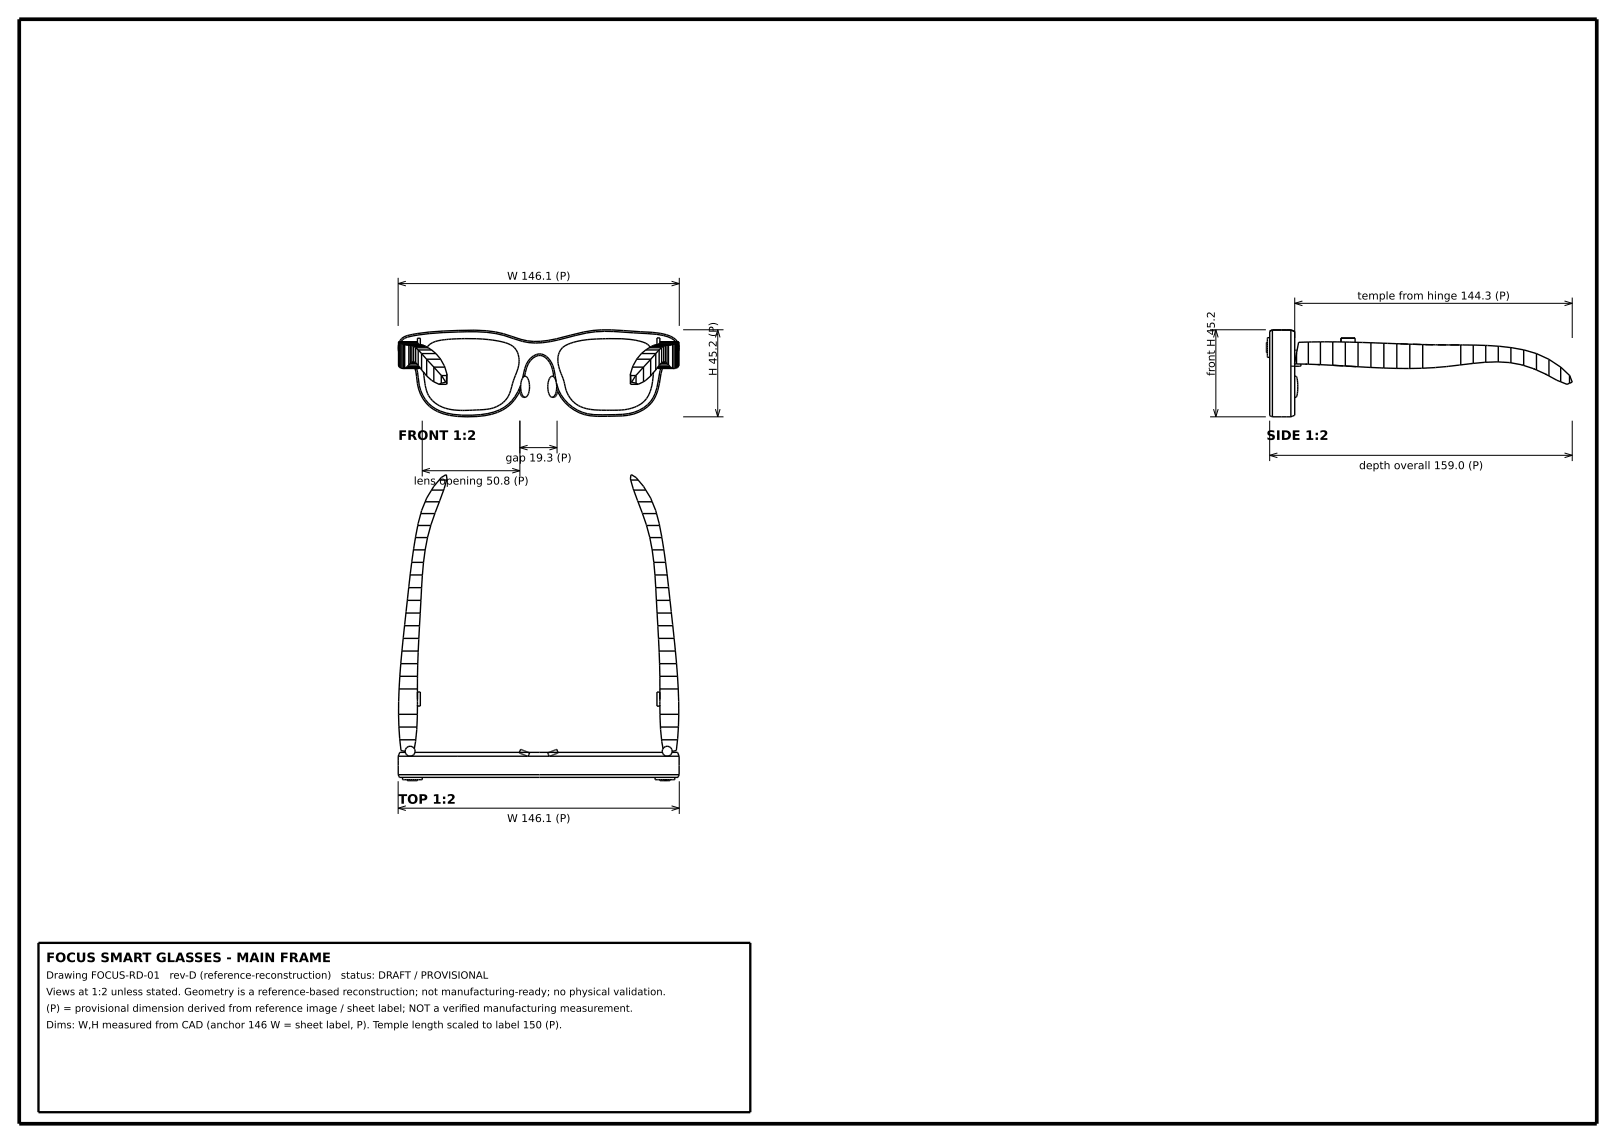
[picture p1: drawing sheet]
<svg xmlns="http://www.w3.org/2000/svg" width="420mm" height="297mm" viewBox="0 0 420 297" stroke-linecap="round" stroke-linejoin="round" font-family="sans-serif">
<path d="M5 5h410v287h-410z" fill="none" stroke="#000" stroke-width=".96" stroke-linecap="butt"/>
<path d="M10 245h185v44h-185z" fill="none" stroke="#000" stroke-width=".6" stroke-linecap="butt"/>
<g fill="none" stroke="#000" stroke-width=".36">
<path d="M103.6 89.6v1.7M103.6 88.8v6.3M103.6 88.8h.1M103.6 88.8h4.9M103.6 88.8v.1M103.6 88.9v6.2M103.6 95.1h.1M103.6 88.9h.1M103.6 95.1l.1 .2M103.6 88.9h4.9M103.6 88.9l.1 .1M103.7 89v6.3"/>
<path d="M103.7 95.3h.1M103.7 89h.1M103.7 95.3l.2 .2M103.8 89h4.7M103.8 89l.1 .1M103.8 88.8l.1-.2a2.73 2.73 0 0 1 1.9-1.4 80.8 80.8 0 0 1 22.9-1l2.1 .5a26.2 26.2 0 0 0 7.9 2 30.8 30.8 0 0 0 9.6-1.6 33 33 0 0 1 13.8-1.2l4.3 .3a17.7 17.7 0 0 1 8.6 1.6l1.1 1M103.9 89.1v6.4M103.9 89.1h.1M103.9 95.5l.3 .1M104 89.1h4.5M104 89.1l.2 .1M104.2 95.6h.1"/>
<path d="M104.2 89.2v6.4M104.2 89.2l.3 .1M104.2 95.6l.3 .1M104.2 88.8a3.5 3.5 0 0 1 3.2-1.5 85.1 85.1 0 0 1 21.5-.6l2.1 .5a20.9 20.9 0 0 0 10 1.9l4.2-.8a38.8 38.8 0 0 1 14.3-2.2l5.1 .4a29.7 29.7 0 0 1 9 1l.9 .4 1.1 .9M104.5 95.7h.1M104.5 89.3v6.4M104.5 89.3h.1M104.5 95.7l.3 .1M104.6 89.3h4.1M104.6 89.3l.2 .1M104.8 95.7v.1M104.8 89.4v6.3"/>
<path d="M104.8 89.4l.1 .1M104.9 89.5h4M104.9 89.5h.3M105.1 95.7h-.3M105.1 95.7h3.9M105.2 95.7h-.1M105.2 89.5v6.2M105.2 89.5h.1M105.3 89.5h3.8M105.3 89.5l.3 .1M105.5 95.5l-.3 .2M105.5 95.5h3.7"/>
<path d="M105.5 95.5h.1M105.6 89.6h3.8M105.6 89.6h.7M105.9 95.2l-.4 .3M105.9 95.2h3M106.2 94.9l-.3 .3M106.2 94.9h2.4M106.3 94.8l-.1 .1M106.3 89.6v5.2M106.3 89.6l3.5 .1M106.3 89.6l.3 .1M106.6 94.5l-.3 .3"/>
<path d="M106.6 94.5h1.6M106.6 94.4v.1M106.6 89.7v4.7M106.6 89.7l.4 .1M107 94.1l-.4 .3M107 94.1h.8M107 94.1h.1M107 89.8v4.3M107 89.8h.1M107.1 89.8h3.1M107.1 89.8l.4 .2M107.5 94l-.5 .1"/>
<path d="M107.5 90v4M107.5 90h.1M107.5 94l.5 .3M107.6 90h3M107.6 90l.4 .3M107.9 95.8l.2 .8a16.1 16.1 0 0 0 1.8 7 9.7 9.7 0 0 0 7 4.3 26.4 26.4 0 0 0 12.4-.7 10.5 10.5 0 0 0 6-6.1M108 90.3v4M108 90.3l.1 .1M108 94.3l.7 .7M108.1 90.4h3.2M108.1 90.4l.6 .5M108.3 95.8l.2 .9a13.7 13.7 0 0 0 2 7.1 9.9 9.9 0 0 0 7.3 3.9 23.9 23.9 0 0 0 12-1.2 10.5 10.5 0 0 0 5.5-6.4"/>
<path d="M108.4 88.8h.1M108.5 88.8v.1M108.5 89h.1M108.5 88.9v.1M108.5 89v.1M108.5 88.9h.1M108.5 89v-1.1h.7v1.7M108.5 89.1l.2 .2M108.7 90.9v4.1M108.7 90.9h.1M108.7 95l.9 1.1M108.7 90.9h3.5"/>
<path d="M108.7 90.9l.9 1M108.7 89.3l.2 .2M108.9 89.5h.2M109 95.7l-4.2 .1M109 95.7h.1M109.1 89.5l.1 .1M109.2 95.6l-.2 .1M109.2 89.6h.2M109.4 89.6h.1M109.4 89.6l.4 .1M109.6 91.9h.1M109.6 91.9h3.7"/>
<path d="M109.6 91.9v4.2M109.6 96.1l1.3 1.6M109.6 91.9l1.3 1.4M109.8 89.7l.4 .1M110.2 89.8l.4 .2M110.6 90l.7 .4M110.9 93.3h3.6M110.9 93.3v.1M110.9 93.4v4.3M110.9 97.7l1.9 1.5M110.9 93.4l1.9 2M111 90.2a7 7 0 0 1 5.5-2 51.6 51.6 0 0 1 13.2 .4 5.4 5.4 0 0 1 5 3.5 7.6 7.6 0 0 1-.7 5.5l-.6 1.3a11.2 11.2 0 0 1-2.6 5.6 10 10 0 0 1-7 2l-1 .1a15.6 15.6 0 0 1-9-1.4 7.4 7.4 0 0 1-3.5-6.2l-.2-2.3"/>
<path d="M111.3 90.4l.9 .5M112.2 90.9l1.1 1M112.8 95.4h.1M112.8 95.4v3.8M112.8 99.2l1.3 .7M112.8 95.4h2.8M112.8 95.4l1.9 2.1M113.3 91.9l1.2 1.4M114.5 93.3l1.1 2.1M114.7 99.6l-.6 .3M114.7 97.5v2.1M114.7 97.5l.1 .1"/>
<path d="M114.8 97.6h1.3M114.8 97.6l1 1.7M115.6 95.4l.6 1.8M115.8 99.3l-1.1 .3M115.8 99.3h.2M116 99.3l.2 .4M116.1 97.6l-.1 1.7M116.2 99.7l-2.1 .2M116.2 97.2v2.5M116.2 97.2l-.1 .4M135.9 98.2a7.4 7.4 0 0 1 2.7-5.7 3.1 3.1 0 0 1 4.6 1.5 12.9 12.9 0 0 1 1.3 5.1M136.1 97.7h.4"/>
<path d="M136.5 97.7a3 3 0 0 0-1.2 3.4M136.5 97.7a3 3 0 0 1 1.1 3.4l-.2 1.1a1.24 1.24 0 0 1-.9 1.1M143.5 97.7l.4 .1-.1-.9a5.1 5.1 0 0 0-3.2-4.5 4 4 0 0 0-3.7 3.1l-.6 2.3M143.5 97.7a3 3 0 0 0-1.1 3.4l.2 1.1a1.24 1.24 0 0 0 .9 1.1M143.5 97.7a3 3 0 0 1 1.2 3.4l-.3 1.1a1.24 1.24 0 0 1-.9 1.1M163.8 99.7l2.1 .2M163.8 97.2v2.5M163.8 97.2l.1 .4M163.9 97.6h1.3M163.9 97.6l.1 1.7M164 99.3h.2M164 99.3l-.2 .4"/>
<path d="M164.2 99.3l1.1 .3M164.4 95.4h2.8M164.4 95.4l-.6 1.8M165.2 97.6l-1 1.7M165.3 99.6l.6 .3M165.3 97.5v2.1M165.3 97.5l-.1 .1M165.5 93.3h3.6M165.5 93.3l-1.1 2.1M166.7 91.9h3.7M166.7 91.9l-1.2 1.4M167.2 95.4l-1.9 2.1"/>
<path d="M167.2 95.4h.1M167.2 95.4v3.8M167.2 99.2l-1.3 .7M167.8 90.9h3.5M167.8 90.9l-1.1 1M168.7 90.4h3.2M168.7 90.4l-.9 .5M169 90.2a6.2 6.2 0 0 0-4.2-1.9 49.7 49.7 0 0 0-15.7 .6 4.7 4.7 0 0 0-4 3.7 13.8 13.8 0 0 0 1.5 6.5 7.8 7.8 0 0 0 8.3 7.4l.7 .1a28.9 28.9 0 0 0 8.6-.5 7.2 7.2 0 0 0 5.4-7l.2-2.3M169.1 93.4v4.3M169.1 97.7l-1.9 1.5M169.1 93.4l-1.9 2M169.1 93.3v.1"/>
<path d="M169.4 90h3M169.4 90l-.7 .4M169.8 89.8h3.1M169.8 89.8l-.4 .2M170.2 89.7l-.4 .1M170.4 91.9v4.2M170.4 96.1l-1.3 1.6M170.4 91.9l-1.3 1.4M170.4 91.9h.1M170.6 89.6l-.4 .1M170.7 89.6h-.1M170.8 95.6l.2 .1"/>
<path d="M170.8 95.5h3.7M170.9 89.5h3.8M170.9 89.5l-.2 .1M171 95.7h3.9M171 95.7h.1M171 95.7l4.2 .1M171.1 95.2h3M171.1 89.5h4M171.1 89.5h-.2M171.3 89.3h4.1M171.3 89.3l-.2 .2M171.3 90.9l-.9 1"/>
<path d="M171.3 90.9v4.1M171.3 90.9h.1M171.3 95l-.9 1.1M171.4 94.9h2.4M171.5 89.1h4.5M171.5 89.1l-.2 .2M171.5 88.9h.1M171.5 89v-1.2h-.8v1.8M171.5 89v.1M171.5 88.9h4.9M171.5 88.9v.1M171.5 89h4.7"/>
<path d="M171.5 89h.1M171.5 88.8h4.9M171.5 88.8v.1M171.5 88.8h.1M171.6 88.8h-.1M171.7 95.8l-.2 .9a16.3 16.3 0 0 1-2.3 7.5 10.6 10.6 0 0 1-9.1 3.5l-3.4 .1a11 11 0 0 1-12.1-8.2M171.8 94.5h1.6M171.9 90.4l-.6 .5M172 90.3v4M172 90.3l-.1 .1M172 94.3l-.7 .7M172.1 95.8l-.3 1.3a14.3 14.3 0 0 1-2.5 7.6 10.4 10.4 0 0 1-7.5 3.4l-3.9 .1a14.1 14.1 0 0 1-8.7-1.7 11.2 11.2 0 0 1-4.3-4.7"/>
<path d="M172.2 94.1h.8M172.4 90l-.4 .3M172.5 90v4M172.5 90h-.1M172.5 94l-.5 .3M172.5 94l.5 .1M172.5 94h.1M172.9 89.8l-.4 .2M173 94.1h.1M173 89.8v4.3M173 89.8h-.1M173 94.1l.4 .3"/>
<path d="M173.4 94.4v.1M173.4 89.7v4.7M173.4 89.7l-.4 .1M173.4 94.5l.3 .3M173.7 89.6l-3.5 .1M173.7 89.6l-.3 .1M173.7 94.8l.1 .1M173.7 89.6v5.2M173.7 89.6h.1M173.8 94.9l.3 .3M174.1 95.2l.4 .3M174.4 89.6h-3.8"/>
<path d="M174.4 89.6h-.7M174.5 95.5l.3 .2M174.7 89.5l-.3 .1M174.8 95.7h.1M174.8 89.5v6.2M174.8 89.5h-.1M174.9 95.7h.3M175.1 89.5h-.3M175.2 95.7v.1M175.2 89.4v6.3M175.2 89.4l-.1 .1M175.4 89.3l-.2 .1"/>
<path d="M175.5 89.3v6.4M175.5 89.3h-.1M175.5 95.7l-.3 .1M175.8 89.2v6.4M175.8 89.2l-.3 .1M175.8 95.6l-.3 .1M175.8 95.6h.1M176 89.1l-.2 .1M176.1 89.1v6.4M176.1 89.1h-.1M176.1 95.5l-.3 .1M176.2 89l-.1 .1"/>
<path d="M176.3 95.3l-.2 .2M176.3 89v6.3M176.3 95.3h.1M176.3 89h-.1M176.4 88.9l-.1 .1M176.4 88.8h.1M176.4 95.1l-.1 .2M176.4 95.1h.1M176.4 88.8v.1M176.4 94.9v.2M176.4 89.6v1.6M176.4 94.9h.1"/>
<path d="M176.4 88.8v6.3M329.4 89h-.3v2.6h.3M330 87.7h-.6v5.2h.6M330 86.1l.7-.3h4.8l1 .4M330.7 85.7l-.7 .3v22l.7 .3M330.7 85.7v22.6M330.7 85.7h4.8M335.5 85.7v22.6M335.5 85.7l1 .4v8.1M336.5 97.7h.3a8.3 8.3 0 0 1 0 5.6h-.3M336.5 94.6v13.3l-1 .4M336.5 91h.6"/>
<path d="M337 91.7v2.9M338.1 94.6v.6h-2.6M340 88.9v5.7M343.2 88.8v6M346.4 94.9a192.7 192.7 0 0 0 29.6 .3l3.3-.3a55.6 55.6 0 0 1 13-.7 31.3 31.3 0 0 1 12.4 4.6l2.6 1.1 1.3-.6-.6-1.7-2.4-2.2M346.4 88.8v6.1M348.5 87.9h3.7M348.5 88.9v-1.1h3.7v1.1M349.7 88.9v6.2M353 89v6.3M356.3 89.1v6.4M359.7 89.2v6.4"/>
<path d="M363 89.3v6.4M366.4 89.4a382.4 382.4 0 0 0-28.9-.5l-1.1 5.7 10 .3M366.4 89.4l13.7 .2a61.2 61.2 0 0 1 19.2 2.3M366.4 89.4v6.3M369.8 89.5v6.2M379.7 89.6v5.2M382.9 89.7v4.7M386.1 89.8v4.3M389.4 90v4M392.7 90.3v4M396 90.9v4.1M399.3 91.9l3.2 1.4 3.1 2.1"/>
<path d="M399.3 91.9v4.2M402.6 93.4v4.3M405.6 95.4v3.8M407.9 97.5v2.1M135 101l.4 1.6a.95 .95 0 0 0 1.1 .7M135.3 101.1l.3 1.1a1.24 1.24 0 0 0 .9 1.1M144.9 101.8l-.3 .8a.95 .95 0 0 1-1.1 .7M145 101l-.1 .8M330.7 108.3h4.8M108 139.7h3.1M108.6 136.5a373.9 373.9 0 0 0-4.4 35.8l-.5 6.7-.1 6.6M108.6 136.5h3.4"/>
<path d="M109.4 133.5h3.6M110.5 130.4h3.7M112.2 127.3h3.1M113 133.5l-1.9 6.1-.6 3.3M113 133.5l2.4-6.5 .8-2.6-.2-1-1.3 .7a23.2 23.2 0 0 0-6.1 12.4M114.1 124.7h2M163.9 124.7h2M164.7 127.3h3.1M165.8 130.4h3.7M167 133.5h3.6M168 136.5h3.4M168.9 139.7h3.1"/>
<path d="M105.5 159.3h3.7M105.9 156h3.5M106.2 152.7h3.4M106.6 149.4h3.2M107 146.1h3.1M107.5 142.9h3M110.5 142.9a327 327 0 0 0-1.8 26.6l-.2 10.1a82.8 82.8 0 0 1-.8 14.9M169.5 142.9h3M169.5 142.9a450.1 450.1 0 0 1 1.9 29.9l.1 10.2a57.9 57.9 0 0 0 .8 11.5M169.5 142.9a54.8 54.8 0 0 0-3.8-12.9l-1.9-5.6 .2-1 1.3 .7a23 23 0 0 1 6 11.9 425.1 425.1 0 0 1 4.8 39.7l.3 6.6M169.9 146.1h3.1M170.2 149.4h3.2"/>
<path d="M170.4 152.7h3.4M170.6 156h3.5M170.8 159.3h3.7M103.7 179h4.8M103.9 175.7h4.6M104.2 172.4h4.4M104.5 169.2h4.2M104.8 165.9h4.1M105.1 162.6h3.9M171 162.6h3.9M171.1 165.9h4.1M171.3 169.2h4.2"/>
<path d="M171.4 172.4h4.4M171.5 175.7h4.6M171.5 179.8h-.8v3.7h.8v-.3M171.5 179h4.8M103.5 196.5h33.6M103.5 196.5v4.8M103.6 185.6h.1M103.6 185.6l.3 6.4 .3 3 1.1 .2M103.6 185.6h4.9M103.7 188.9h4.6M103.9 192.2h4.2M105.3 195.5h-1.4l-.4 1"/>
<path d="M107.9 195.5h64.2M108.5 181.7v-1.9h.7v3.7h-.7v-.3M135 195.5l.3-.8 2.3 .9-.3 1-2.4-1M137.3 196.5h5.4M142.8 196.6h-.1M142.9 196.5h33.6M145 195.5l-.3-.8-2.3 .9 .3 1M145.1 195.6l-2.3 1M171.5 185.6h4.9M171.7 188.9h4.6M171.9 192.2h4.2M174.7 195.5h1.4l.4 1"/>
<path d="M176.4 182.3h.1M176.4 182.3v3.3M176.4 185.6l-.3 6.4-.3 3-1.1 .2M176.5 196.5v4.8M103.5 201.3l.3 .7h72.4l.3-.7M103.5 201.3h73M104.6 202v.6h5.1v-.6M105.9 202.6v.2h2.6v-.2M170.3 202v.6h5.1v-.6M171.5 202.6v.2h2.6v-.2"/>
<circle cx="106.6" cy="195.2" r="1.3"/>
<circle cx="173.4" cy="195.2" r="1.3"/>
</g>
<g fill="none" stroke="#000" stroke-width=".26">
<path d="M103.5 72.2v12.5M103.5 73.7h73M103.5 73.7l2 .6M105.5 73.1l-2 .6M174.5 73.1l2 .6M176.5 72.2v12.5M176.5 73.7l-2 .6M336.5 77.3v10.5M336.5 78.8h72.1M336.5 78.8l2 .6M338.5 78.2l-2 .6M406.6 78.2l2 .6"/>
<path d="M408.6 77.3v10.5M408.6 78.8l-2 .6M177.5 85.7h10.5M186.5 85.7v22.6M186.5 85.7l.6 2M186.5 85.7l-.6 2M314.5 85.7h14.5M316 85.7v22.6M316 85.7l.6 2M316 85.7l-.6 2M109.7 109.3v14.5M135.1 109.3v14.5"/>
<path d="M135.1 116.3h9.7M135.1 116.3l2 .6M137.1 115.7l-2 .6M142.8 115.7l2 .6M144.8 109.3v8.5M144.8 116.3l-2 .6M177.5 108.3h10.5M185.9 106.3l.6 2M187.1 106.3l-.6 2M314.5 108.3h14.5M315.4 106.3l.6 2M316.6 106.3l-.6 2"/>
<path d="M330 109.3v10.5M330 118.3h78.6M330 118.3l2 .6M332 117.7l-2 .6M406.6 117.7l2 .6M408.6 109.3v10.5M408.6 118.3l-2 .6M109.7 122.3h25.4M109.7 122.3l2 .6M111.7 121.7l-2 .6M133.1 121.7l2 .6M135.1 122.3l-2 .6"/>
<path d="M103.5 203v8.5M103.5 210h73M103.5 210l2 .6M105.5 209.4l-2 .6M174.5 209.4l2 .6M176.5 203v8.5M176.5 210l-2 .6"/>
</g>
<g font-size="3.4">
<text x="103.5" y="114.3">FRONT 1:2</text>
<text x="329.1" y="114.3">SIDE 1:2</text>
<text x="103.5" y="208.9">TOP 1:2</text>
<text x="12" y="250">FOCUS SMART GLASSES - MAIN FRAME</text>
</g>
<g font-size="2.8">
<text x="131.8" y="72.7">W 146.1 (P)</text>
<text x="352.8" y="77.8">temple from hinge 144.3 (P)</text>
<text x="186.3" y="97.7" transform="rotate(-90 186.3 97.7)">H 45.2 (P)</text>
<text x="315.7" y="97.7" transform="rotate(-90 315.7 97.7)">front H 45.2</text>
<text x="131.4" y="119.9">gap 19.3 (P)</text>
<text x="107.5" y="125.9">lens opening 50.8 (P)</text>
<text x="353.2" y="121.9">depth overall 159.0 (P)</text>
<text x="131.8" y="213.6">W 146.1 (P)</text>
</g>
<g font-size="2.6">
<text x="12" y="254.3">Drawing FOCUS-RD-01</text>
<text x="44" y="254.3">rev-D (reference-reconstruction)</text>
<text x="88.6" y="254.3">status: DRAFT / PROVISIONAL</text>
<text x="12" y="258.6">Views at 1:2 unless stated. Geometry is a reference-based reconstruction; not manufacturing-ready; no physical validation.</text>
<text x="12" y="262.9">(P) = provisional dimension derived from reference image / sheet label; NOT a verifed manufacturing measurement.</text>
<text x="119.8" y="262.9">i</text>
<text x="12" y="267.2">Dims: W,H measured from CAD (anchor 146 W = sheet label, P). Temple length scaled to label 150 (P).</text>
</g>
</svg>
